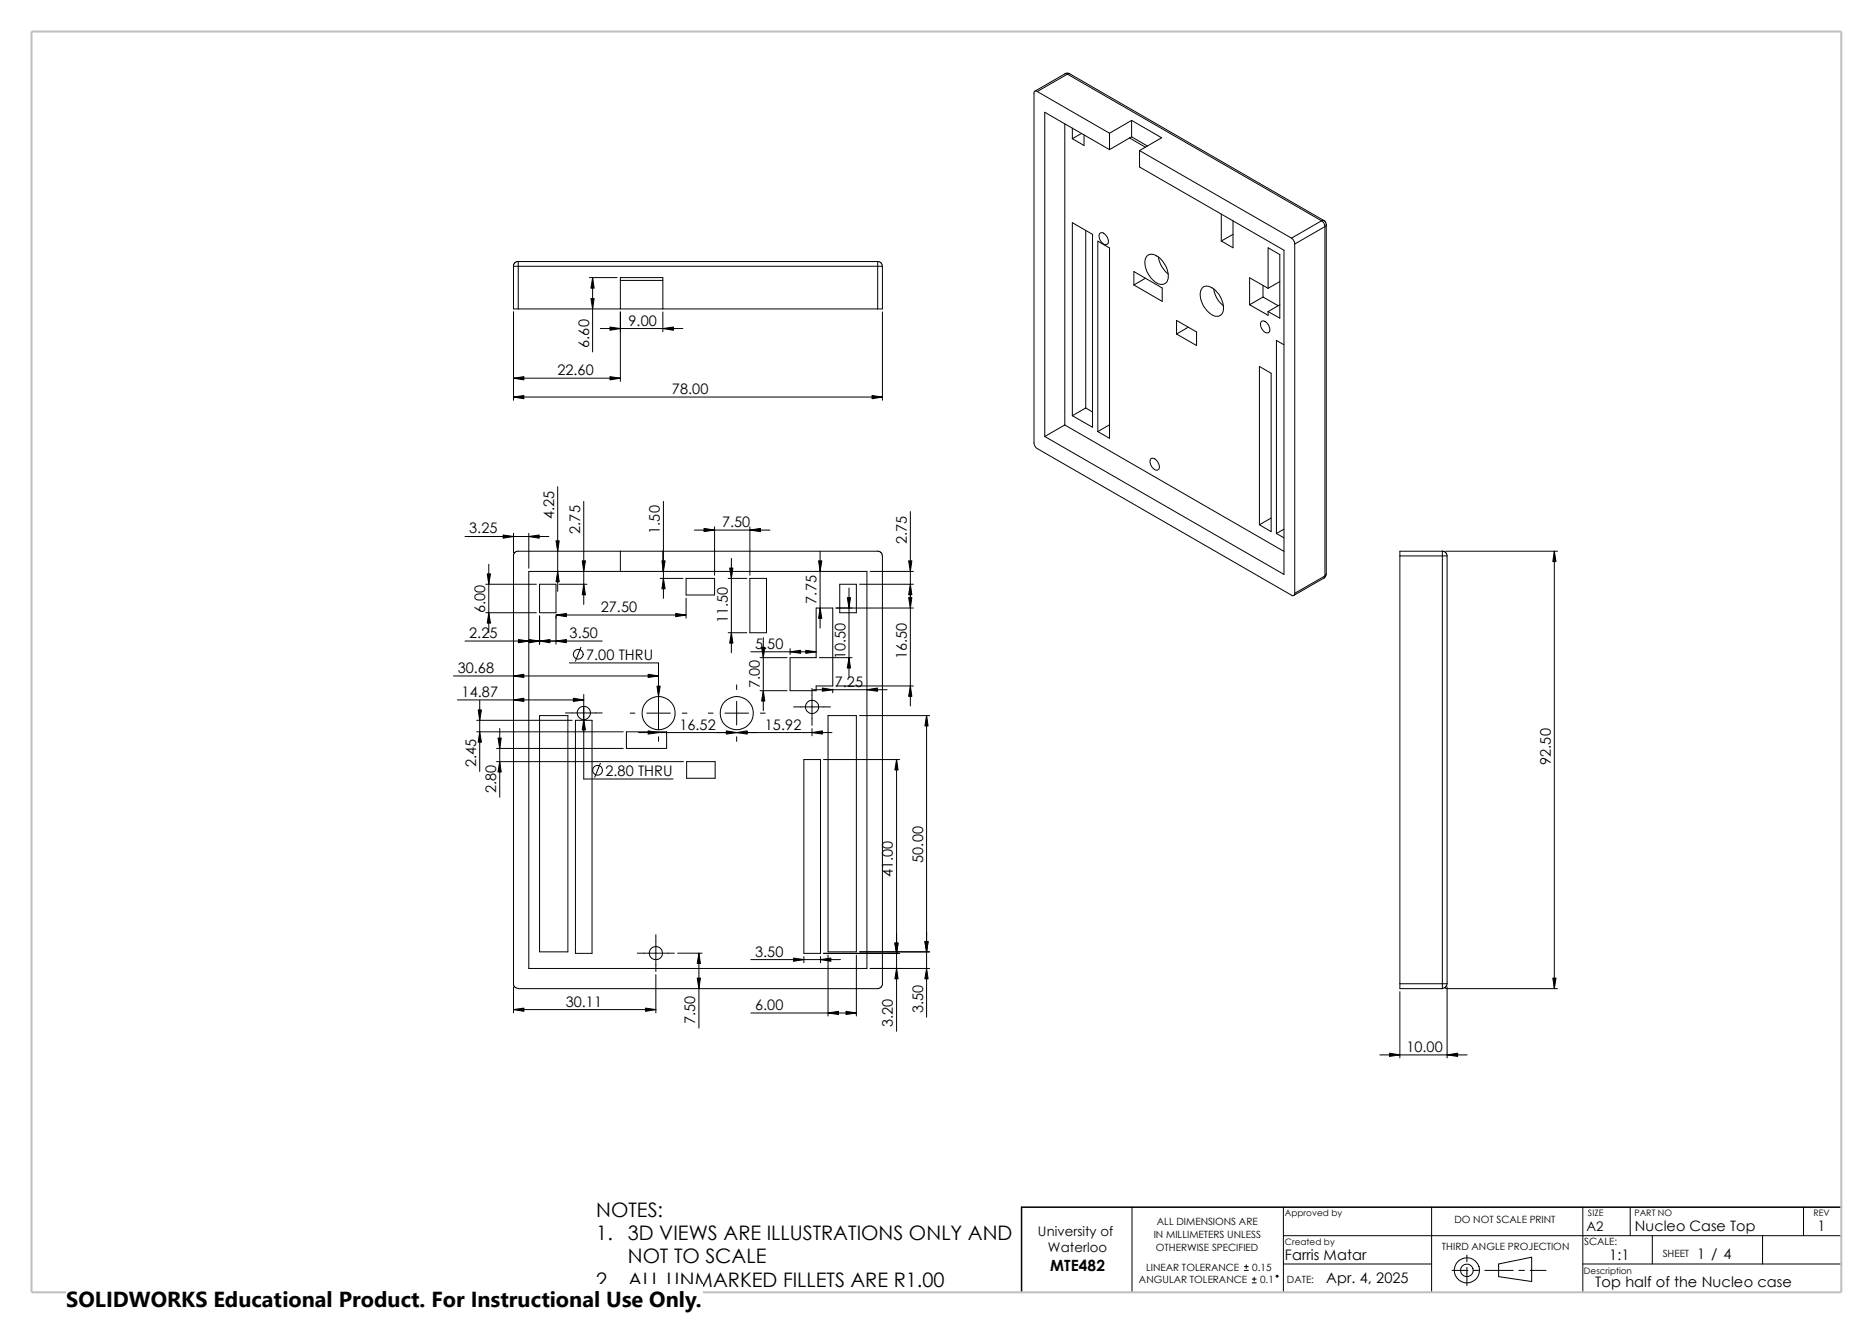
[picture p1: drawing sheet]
<svg xmlns="http://www.w3.org/2000/svg" width="420mm" height="297mm" viewBox="0 0 420 297" stroke-linecap="round" stroke-linejoin="round" font-family="sans-serif">
<g fill="none" stroke="#000" stroke-width=".22">
<path d="M238.8 16.6l.5-.2 .6 .2M238.8 16.6h.6M238.8 16.6l-6.7 3.8M239.4 16.6l-6.8 3.9M239.4 16.6l56.9 32.9M239.9 16.6l57 32.9h-.6M239.9 16.6h-.5M232.6 20.5a.43 .43 0 0 0-.5 0 .43 .43 0 0 0-.2 .5v78.3a1.64 1.64 0 0 0 .7 1.3l57 32.9a.44 .44 0 0 0 .5 .1 .44 .44 0 0 0 .2-.5M232.6 20.5l16.2 9.4M238.8 27.8v67.5M240.5 28.7v2.4M242.5 29.9l-2 1.2"/>
<path d="M243.1 30.3v2.3l-2.6-1.5M248.8 29.9v3.7M248.8 33.6l-14.5-8.4v72.7M253.3 30.9l3.5 2.1M253.3 30.9l-4.5 2.7M253.7 27l6.8 3.9-5 2.9M253.7 27l-4.9 2.9M253.7 30.7l3.6 2.1M253.7 27v3.7M253.7 30.7l-.4 .2M255.5 33.8l34.1 19.6M255.5 33.8v3.7l32.4 18.6v72.8l-53.6-31"/>
<path d="M115.1 59.7v9.6h1.1M115.1 59.7h1.1M116.2 59.7h80.6M116.2 59.7v9.6M116.2 58.6l-.8 .4-.3 .7M196.8 58.7v1M196.8 58.7l.8 .3 .3 .7M196.8 59.7h1.1M196.8 58.7h-80.6v1M196.8 59.7v9.6M197.9 59.7v9.6h-1.1M240.5 50l4.5 2.6v43.2l-4.5-2.5z"/>
<path d="M243.5 51.7v39.8M246.2 54.1l2.6 1.5v42.7l-2.6-1.5zM246.6 52.4a1.28 1.28 0 0 1 1.8 1l.1 .4a.78 .78 0 0 1-.3 1.1 .78 .78 0 0 1-1.1-.5l-.4-.6-.2-.6zM257.2 57.4a1.84 1.84 0 0 1 2.6 .3 5.1 5.1 0 0 1 1.9 5.5 1.82 1.82 0 0 1-2.7 0 5.1 5.1 0 0 1-2-5.5zM259.8 57.7a5.8 5.8 0 0 0 2.2 3.8M273.9 48v6.1M276.5 49.5v6.1l-2.6-1.5M276.5 52.6l-2.6 1.5M289.6 53.4a1.64 1.64 0 0 1 .7 1.3M290.3 54.7v78.4M296.3 49.5l-6.7 3.9M296.3 49.5a1.54 1.54 0 0 1 .8 1.3"/>
<path d="M296.9 49.4l.3 .4 .2 .6M297.1 50.8l-6.8 3.9M297.1 50.8v78.4M297.4 50.4l-.3 .4M297.4 50.4v78.5l-.3 .3M115.1 70v19.8M116.2 69.3h80.6M132.2 62.3h6.2M132.9 62.3v16.7M134.6 73.7h18.5M139.1 69.3v-7h9.5v7M139.1 70v15.6"/>
<path d="M139.1 62.9h9.5M148.6 70v4.4M197.9 70v19.8M254.3 60.9l6.3 3.7v3l-6.3-3.7zM256.9 62.4l-2.6 1.5M263.8 71.9l4.5 2.6v3l-4.5-2.6zM266.4 73.4l-2.6 1.5M269.6 64.6a2.12 2.12 0 0 1 2.9 .6 5 5 0 0 1 1.6 5.1 1.78 1.78 0 0 1-2.8 0 5 5 0 0 1-1.9-5.4zM272.2 64.8a6 6 0 0 0 2.1 3.8M280.2 68.4l4.2 2.3v-.8M282.8 72.2a1.05 1.05 0 0 1 1.6 .7l.3 .6a.79 .79 0 0 1-.3 1.2 .79 .79 0 0 1-1.1-.4l-.4-.6-.2-.7zM283.2 66.6l-3 1.8"/>
<path d="M283.2 64.1v2.5M283.2 66.6l3.4 2M284.4 64.7v-9.1l2.6 1.5v14.3l-2.6-1.5M284.4 64.7l-4.2-2.4v6.1M287 63.2l-2.6 1.5M287 68.4l-2.6 1.5M287.9 77.3l-1.7-.9v43.3M115.1 84.8h24M115.1 89.1h82.8M238.8 95.3l49.1 28.4M238.8 95.3l-4.5 2.6M243.5 91.5l-3 1.8"/>
<path d="M243.5 91.5l1.5 .9M248.8 95.3l-2.6 1.5M282.4 82.2l2.6 1.5v35.6l-2.6-1.6zM115.1 119.6v4.4M118.6 119.6v7.9M125.1 109.2v23.5M130.9 112.5v23.1M148.8 112.5v21.7M155.7 118.9h16.9M160.2 118.2v10.8M168.1 118.2v10.8M204.1 114.8v43.6"/>
<path d="M258 103a1.28 1.28 0 0 1 1.8 1l.1 .4a.78 .78 0 0 1-.3 1 .78 .78 0 0 1-1.1-.4l-.4-.6-.2-.6zM285 116.2l-2.6 1.5M286.2 119.7l1.7 .9M287.9 118.7l-1.7 1M104.3 120.4h18.8M108.9 137.5h11.4M108.9 131.1h11.4M109.6 126.6v15.3M118.6 128.2h75.8v89.1h-75.8zM121 131.1h3.7v6.4h-3.7zM121 138.2v6.3M124.7 138.2v6.3"/>
<path d="M124.7 138h29.1M125.4 131.1h6.2M139.1 123.7v4.5M148 129.8h5.1M148.6 123.7v4.5M153.8 129.8h6.4v3.7h-6.4zM153.8 134.2v4.5M163.3 129.8h4.2M164 125.3v21.1M168.1 129.8h3.8v12.1h-3.8zM183 136.4h3.7v17.5h-3.7v1h-5.8v-7.4h5.8zM183.9 123.7v17.2"/>
<path d="M187.5 136.4h17.3M188.3 131.1h3.7v6.4h-3.7zM190.4 131.9v20.1M192.7 131.1h12.1M195.1 128.2h9.7M196.8 123.6l.8 .4 .3 .7v96l-.2 .6-.9 .5h-80.6l-.8-.4-.3-.5v-96.2M196.8 123.7h-80.9l-.5 .3-.3 .7M296.9 129.7l-6.8 3.9M297.1 129.2l-.2 .5M297.1 129.2l-6.8 3.9M297.3 128.8v.4l-.4 .5M313.9 124.7h9.5"/>
<path d="M313.9 124.7v96M313.9 124.7v-1h9.5v1M323.4 124.7v96M323.4 124.7h1.1M323.4 123.6l.8 .4 .3 .7M324.1 123.7h25.1M324.5 124.7v96M348.5 123.7v98.1M101.7 151.6h46M102.6 157h28.3M104.3 143.8h30.7M107.6 157.1v16"/>
<path d="M126.8 159.9h8.2M127.7 148.7h20v15M130.3 145.2l-1.3 3.1M130.9 155.8v19h20M141.3 160h1.1M145 160h5.3M153 160h1.1M158.8 160h1.1M162.6 160h5.3M163.3 141.9h4.2M165.2 153.6v1.1M165.2 157.3v5.3"/>
<path d="M168.4 146.2h14.6M170.4 154.9h6.1M170.4 147.5h6.1M170.5 160h1.1M171.2 143v16.4M177.2 145.5v1.3M178 158.6h8.2M182.1 154.4v8.3M182.2 154.7h16.7M183.7 147.5h7.4M186.7 154.6v.8M187.5 153.9h17.3"/>
<path d="M106.9 164.2h32.8M106.9 161.6h21.4M111.3 170.9h41.9M111.3 167.9h28.4M112.1 163.4v15.5M121 160.5h6.3v53h-6.3zM129 161.6h3.8v52.3h-3.8zM134.6 171.2l-1.3 3.2M140.5 164.2h9v3.7h-9zM143.2 164.3h43.4M147.7 165.3v1M154 170.9h6.4v3.7h-6.4z"/>
<path d="M165.2 165.3v1M180.3 170.4h3.7v43.5h-3.7zM182.1 163.4v1.7M184.7 170.4h17M185.7 160.5h6.3v53h-6.3zM192.7 160.5h15.7M201 170.4v61M207.8 160.5v67.7M142.9 213.8h8.3M147.1 209.7v8.2M147.1 218.7v8.5M151.9 213.8h5.5"/>
<path d="M156.7 213.8v16.8M168.4 215.3h20.1M180.3 214.6v1.4M184 214.6v1.4M184.7 213.9h17M185.7 214.2v13.7M192 214.2v13.7M192.7 213.5h15.7M195.1 217.3h13.3M115.1 221.4v5.8M115.1 226.5h32M168.4 227.2h23.6"/>
<path d="M309.4 236.6h19.6M313.9 220.7h9.5M313.9 222.5v14.8M313.9 220.7v1.1h9.5M323.4 220.7h1.1M323.4 220.7v1.1M324.1 221.8h25.1M324.5 221.4v15.9M324.5 220.7l-.4 .7-.7 .3M253.8 270.8v19.1M287.8 277.2h125.1M287.8 270.8v19.1"/>
<path d="M321 270.8v19.1M354.9 270.8v19.1M365.5 270.8v6.4M370.5 277.2v6.3M395.2 277.2v6.3M404.4 270.8v6.4M279 285h.9M279 284.1h.9M279.4 283.7v.9M280.8 287.8h.9M280.8 286.9h.9M281.2 286.5v.9"/>
<path d="M287.8 283.5h33.2M325.6 285h3.5M328.9 281.6v1.4M328.9 284.3v4.1M330.4 285h1.3M333 285h6.3M336 283.5l7.5-1.5v5.5l-7.5-1.1zM340.6 285h1.2M343.1 285h3.6M354.9 283.5h58"/>
<circle cx="129.7" cy="146.8" r="1.1"/>
<circle cx="130.9" cy="159.9" r="1.48"/>
<circle cx="147.7" cy="160" r="3.7"/>
<circle cx="165.2" cy="160" r="3.7"/>
<circle cx="182.1" cy="158.6" r="1.48"/>
<circle cx="134" cy="172.8" r="1.09"/>
<circle cx="147.1" cy="213.8" r="1.48"/>
<circle cx="286.4" cy="286.3" r=".21"/>
<circle cx="328.9" cy="285" r="1.42"/>
<circle cx="328.9" cy="285" r="2.83"/>
</g>
<path d="M412.9 270.8h-183.8v19.1" fill="none" stroke="#000" stroke-width=".34"/>
<path d="M7.1 7.1h405.8v282.8h-405.8z" fill="none" stroke="#c0c0c0" stroke-width=".47"/>
<g fill="#000" stroke="#000" stroke-width=".22">
<path d="M132.9 62.3l.3 2.3h-.7zM132.5 67h.7l-.3 2.3zM136.8 73.4l2.3 .3-2.3 .4zM148.6 73.7l2.4-.3v.7zM115.1 84.8l2.4-.3v.7zM115.1 89.1l2.4-.4v.8zM136.8 84.5l2.3 .3-2.3 .4zM195.5 88.7l2.4 .4-2.4 .4zM157.9 118.5l2.3 .4-2.3 .4zM168.1 118.9l2.4-.4v.8zM109.6 137.5l.4 2.3h-.7zM109.3 128.7h.7l-.4 2.4z"/>
<path d="M112.8 120l2.3 .4-2.3 .3zM118.6 120.4l2.3-.4v.7zM124.7 138l2.3-.4v.7zM125.1 128.2l.3 2.3h-.7zM124.7 121.3h.7l-.3 2.4zM130.9 131.1l.4 2.3h-.7zM130.6 125.8h.7l-.4 2.4zM148.8 129.8l.3 2.3h-.7zM148.4 125.8h.7l-.3 2.4zM151.5 137.6l2.3 .4-2.3 .3zM163.6 127.4h.7l-.3 2.4zM183.9 136.4l.4 2.3h-.7z"/>
<path d="M183.6 125.8h.7l-.4 2.4zM190 134.1h.7l-.3 2.3zM203.8 134.1h.7l-.4 2.3zM204.1 131.1l.4 2.3h-.7zM203.8 125.8h.7l-.4 2.4zM348.5 123.7l.4 2.3h-.7zM115.1 157l2.4-.4v.8zM115.1 151.6l2.4-.3v.7zM116.2 143.5l2.4 .3-2.4 .4zM121 143.8l2.3-.3v.7zM118.6 143.5l2.4 .3-2.4 .4zM124.7 143.8l2.3-.3v.7z"/>
<path d="M128.6 156.6l2.3 .4-2.3 .4zM147.3 153.9h.7l-.3 2.4zM145.3 151.3l2.4 .3-2.4 .4zM164 141.9l.3 2.4h-.7zM171.2 154.9l.3 2.4h-.7zM170.8 145.2h.7l-.3 2.3zM177.2 146.2l2.3-.3v.7zM180.7 145.9l2.3 .3-2.3 .4zM184.4 154.3l2.3 .4-2.3 .4zM190.4 147.5l.3 2.4h-.7zM194.4 154.7l2.4-.4v.8zM204.1 153.9l.4 2.3h-.7z"/>
<path d="M107.6 164.2l.3 2.3h-.7zM107.2 159.3h.7l-.3 2.3zM112.1 170.9l.3 2.3h-.7zM111.7 165.6h.7l-.3 2.3zM130.9 161.4l.4 2.3h-.7zM145.3 164l2.4 .3-2.4 .4zM165.2 164.3l2.4-.3v.7zM162.9 164l2.3 .3-2.3 .4zM182.1 164.3l2.3-.3v.7zM201 170.4l.4 2.3h-.7zM207.8 160.5l.3 2.4h-.7zM156.7 213.8l.4 2.4h-.8z"/>
<path d="M177.9 214.9l2.4 .4-2.4 .3zM184 215.3l2.3-.4v.7zM200.7 211.5h.7l-.4 2.4zM201 217.3l.4 2.3h-.7zM207.4 211.2h.7l-.3 2.3zM207.8 217.3l.3 2.3h-.7zM115.1 226.5l2.4-.4v.8zM144.7 226.1l2.4 .4-2.4 .4zM156.3 219.4h.8l-.4 2.4zM185.7 227.2l2.3-.3v.7zM189.7 226.9l2.3 .3-2.3 .4zM311.6 236.3l2.3 .3-2.3 .4z"/>
<path d="M324.5 236.6l2.4-.3v.7zM348.2 219.4h.7l-.4 2.4z"/>
</g>
<path d="M14.9 288.1h142.6v8.9h-142.6z" fill="#fff"/>
<text font-size="4.9" x="14.9" y="293.3">SOLIDWORKS Educational Product. For Instructional Use Only.</text>
<g font-size="4.5">
<text x="133.7" y="273.1">NOTES:</text>
<text x="133.7" y="278.3">1.</text>
<text x="140.8" y="278.3">3D VIEWS ARE ILLUSTRATIONS ONLY AND</text>
<text x="140.8" y="283.4">NOT TO SCALE</text>
<text x="133.7" y="288.6">2.</text>
<text x="140.8" y="288.6">ALL UNMARKED FILLETS ARE R1.00</text>
</g>
<text font-size="3.5" x="235.5" y="285">MTE482</text>
<g font-size="3.3">
<text x="140.9" y="73">9.00</text>
<text x="132.1" y="78" transform="rotate(-90 132.1 78)">6.60</text>
<text x="125" y="84.2">22.60</text>
<text x="150.7" y="88.4">78.00</text>
<text x="105.2" y="119.7">3.25</text>
<text x="124.2" y="116.4" transform="rotate(-90 124.2 116.4)">4.25</text>
<text x="130.1" y="119.7" transform="rotate(-90 130.1 119.7)">2.75</text>
<text x="148" y="119.7" transform="rotate(-90 148 119.7)">1.50</text>
<text x="161.9" y="118.2">7.50</text>
<text x="203.3" y="122.1" transform="rotate(-90 203.3 122.1)">2.75</text>
<text x="108.8" y="137.5" transform="rotate(-90 108.8 137.5)">6.00</text>
<text x="134.7" y="137.3">27.50</text>
<text x="183.1" y="135.4" transform="rotate(-90 183.1 135.4)">7.75</text>
<text x="105.2" y="143.1">2.25</text>
<text x="127.7" y="143.1">3.50</text>
<text x="163.2" y="139.8" transform="rotate(-90 163.2 139.8)">11.50</text>
<text x="131.4" y="148">7.00 THRU</text>
<text x="169.3" y="145.5">5.50</text>
<text x="189.6" y="147.9" transform="rotate(-90 189.6 147.9)">10.50</text>
<text x="203.3" y="147.9" transform="rotate(-90 203.3 147.9)">16.50</text>
<text x="102.6" y="151">30.68</text>
<text x="170.4" y="154.4" transform="rotate(-90 170.4 154.4)">7.00</text>
<text x="187.2" y="154.1">7.25</text>
<text x="103.5" y="156.3">14.87</text>
<text x="152.3" y="163.7">16.52</text>
<text x="171.5" y="163.7">15.92</text>
<text x="106.8" y="172.1" transform="rotate(-90 106.8 172.1)">2.45</text>
<text x="347.7" y="171.6" transform="rotate(-90 347.7 171.6)">92.50</text>
<text x="111.3" y="177.9" transform="rotate(-90 111.3 177.9)">2.80</text>
<text x="135.8" y="174">2.80 THRU</text>
<text x="200.2" y="196.8" transform="rotate(-90 200.2 196.8)">41.00</text>
<text x="207" y="193.5" transform="rotate(-90 207 193.5)">50.00</text>
<text x="169.3" y="214.6">3.50</text>
<text x="126.8" y="225.8">30.11</text>
<text x="169.3" y="226.6">6.00</text>
<text x="207" y="227.2" transform="rotate(-90 207 227.2)">3.50</text>
<text x="155.9" y="229.7" transform="rotate(-90 155.9 229.7)">7.50</text>
<text x="200.2" y="230.4" transform="rotate(-90 200.2 230.4)">3.20</text>
<text x="315.4" y="236">10.00</text>
<text x="407.5" y="276.1">1</text>
<text x="288.1" y="282.7">Farris Matar</text>
<text x="297.4" y="287.8">Apr. 4, 2025</text>
<text x="360.8" y="282.7">1:1</text>
<text x="380.5" y="282.3">1 / 4</text>
<text x="357.7" y="288.6">Top half of the Nucleo case</text>
</g>
<text font-size="3.2" x="366.6" y="276.1">Nucleo Case Top</text>
<g font-size="3">
<text x="232.7" y="277.2">University of</text>
<text x="235" y="280.9">Waterloo</text>
<text x="355.7" y="276.1">A2</text>
</g>
<g font-size="2.2">
<text x="259.4" y="274.7">ALL DIMENSIONS ARE</text>
<text x="326.1" y="274.4">DO NOT SCALE PRINT</text>
<text x="258.7" y="277.7">IN MILLIMETERS UNLESS</text>
<text x="259.2" y="280.7">OTHERWISE SPECIFIED</text>
<text x="323.3" y="280.4">THIRD ANGLE PROJECTION</text>
<text x="355.2" y="279.3">SCALE:</text>
<text x="372.8" y="282">SHEET</text>
<text x="255.4" y="287.9">ANGULAR TOLERANCE</text>
<text x="257" y="285">LINEAR TOLERANCE</text>
<text x="280.8" y="285">0.15</text>
<text x="282.6" y="287.9">0.1</text>
<text x="288.6" y="287.9">DATE:</text>
</g>
<g font-size="2">
<text x="288.1" y="272.8">Approved by</text>
<text x="356.1" y="272.7">SIZE</text>
<text x="366.5" y="272.7">PART NO</text>
<text x="406.6" y="272.7">REV</text>
<text x="288.1" y="279.2">Created by</text>
<text x="355.2" y="285.7">Description</text>
</g>
</svg>
